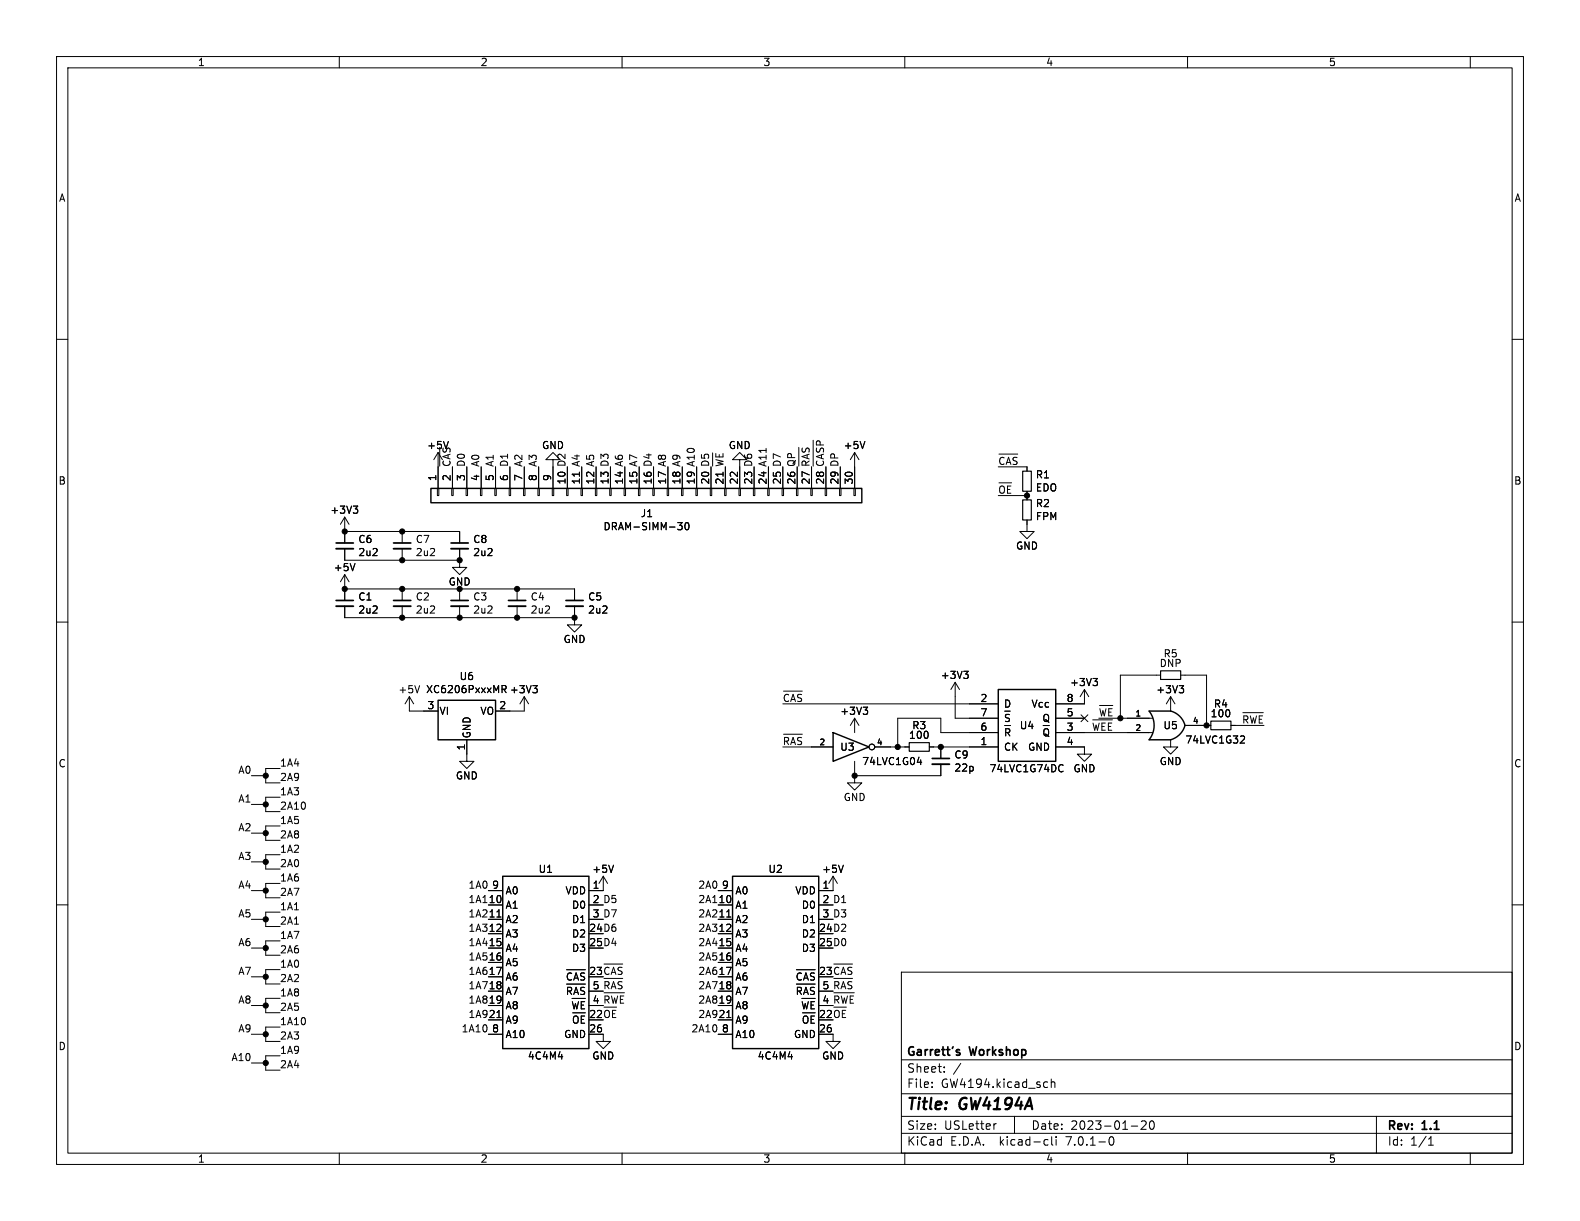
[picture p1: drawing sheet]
<svg xmlns="http://www.w3.org/2000/svg" width="279mm" height="216mm" viewBox="0 0 279 216" stroke-linecap="round" stroke-linejoin="round" font-family="sans-serif">
<g fill="none" stroke="#000" stroke-width=".18">
<path d="M10 10h259.4v195.9h-259.4zM12 12h255.4v191.9h-255.4zM60 10v2M110 10v2M160 10v2M210 10v2M260 10v2M10 60h2M267.4 60h2M77.8 79.1v3.3M141.3 79.1v3.3M143.8 77.8v4.6"/>
<path d="M152.9 78.1l-.4 1.2M61 94h20.3v2M61 91.4v4.6M61 97v2.1h20.3M61 91.4l-.8 1.3M61 91.4l.7 1.3M62.5 89.5h.8l-.5 .5M62.8 99.6l-.4 1.3M63 90l.3 .2v.3l-.3 .3M71.1 94v2M71.1 97v2.1M77.3 86.4h.3v1.2h-.3z"/>
<path d="M77.5 80l-.8 1.3M77.5 80v6.4M77.5 80l.7 1.3M79.9 86.4h.2v1.2h-.2zM80 82.6v3.8M81.3 99.1v1.2h1.2l-1.2 1.3-1.3-1.3h1.3M81.3 97v2.1M82.4 86.4h.3v1.2h-.3zM82.5 82.6v3.8M85 86.4h.2v1.2h-.2zM85.1 82.6v3.8M87.5 86.4h.3v1.2h-.3z"/>
<path d="M87.6 82.6v3.8M90 86.4h.3v1.2h-.3zM90.2 82.6v3.8M92.6 86.4h.2v1.2h-.2zM92.7 82.6v3.8M95.1 86.4h.3v1.2h-.3zM95.2 82.6v3.8M97.7 86.4h.2v1.2h-.2zM97.8 81.3h1.3l-1.3-1.3-1.3 1.3h1.3v5.1M100.2 86.4h.3v1.2h-.3zM100.3 82.6v3.8M102.7 86.4h.3v1.2h-.3z"/>
<path d="M102.9 82.6v3.8M105.3 86.4h.2v1.2h-.2zM105.4 82.6v3.8M107.8 86.4h.3v1.2h-.3zM107.9 82.6v3.8M110.4 86.4h.2v1.2h-.2zM110.5 82.6v3.8M112.9 86.4h.3v1.2h-.3zM113 82.6v3.8M115.4 86.4h.3v1.2h-.3zM115.6 82.6v3.8M118 86.4h.2v1.2h-.2z"/>
<path d="M118.1 82.6v3.8M119.8 92.4h.8l-.4 .5 .4 .1v.4l-.2 .3h-.4M120.5 86.4h.3v1.2h-.3zM120.6 82.6v3.8M121.2 92.5l.2-.1a.68 .68 0 0 1 .5 .6 .68 .68 0 0 1-.5 .7l-.2-.1-.1-.4zM123.1 86.4h.2v1.2h-.2zM123.2 82.6v3.8M125.6 86.4h.3v1.2h-.3zM125.7 82.6v3.8M128.1 86.4h.3v1.2h-.3zM128.3 82.6v3.8M130.7 86.4h.2v1.2h-.2z"/>
<path d="M130.8 81.3h1.3l-1.3-1.3-1.3 1.3h1.3v5.1M133.2 86.4h.3v1.2h-.3zM133.3 82.6v3.8M135.8 86.4h.2v1.2h-.2zM135.9 82.6v3.8M138.3 86.4h.3v1.2h-.3zM138.4 82.6v3.8M140.8 86.4h.3v1.2h-.3zM141 82.6v3.8M143.4 86.4h.2v1.2h-.2zM143.5 82.6v3.8M145.9 86.4h.3v1.2h-.3z"/>
<path d="M146 82.6v3.8M148.5 86.4h.2v1.2h-.2zM148.6 82.6v3.8M151 86.4h.3v1.2h-.3zM151.1 80v6.4M151.1 80l-.7 1.3M151.1 80l.8 1.3M176.5 82.6h5.1v.7M176.5 87.6h5.1v.8M176.7 85.4h2.2M176.7 80.3h3.3M181.6 91.9v2.1h1.3l-1.3 1.3-1.3-1.3h1.3"/>
<path d="M10 110h2M61 104.1h40.6v2.1M61 101.6v4.6M61 107.2v2h40.6M61 101.6l-.8 1.3M61 101.6l.7 1.3M71.1 104.1v2.1M71.1 107.2v2M81.3 104.1v2.1M81.3 107.2v2M91.4 104.1v2.1M91.4 107.2v2"/>
<path d="M101.6 109.2v1.3h1.3l-1.3 1.3-1.3-1.3h1.3M101.6 107.2v2M170.4 118.7h.8l-.4 .5M171 119.2l.2 .2v.3l-.2 .3M193.3 120h.8l-.5 .5M205.2 119.4h-7.1v7.6h-3.8M208.8 119.4h4.6v8.9M267.4 110h2M44.4 137.2h2.6M49.5 135.9h-2.5v2.5h2.5M72.4 123.2v2.5h5.1M72.4 123.2l-.8 1.3"/>
<path d="M72.4 123.2l.8 1.3M74.2 121.2l-.4 1.3M82.5 130.8v3.8h1.3l-1.3 1.3-1.2-1.3h1.2M88.8 121.2h.5l.2 .3-.1 .3-.6 .1M89.1 121.9l.4 .6M92.7 123.2v2.5h-5.1M92.7 123.2l-.8 1.3M92.7 123.2l.8 1.3M94.2 121.2h.8l-.4 .5M94.8 121.7l.2 .3v.3l-.2 .2M138.4 132.1h8.9M138.4 124.5h38.1"/>
<path d="M138.6 129.8h3.3M138.6 122.2h3.3M151.1 137.2v1.2h1.3l-1.3 1.3-1.2-1.3h1.2M151.1 127v2.5M151.1 134.6v2.6M151.1 127l-.7 1.3M151.1 127l.8 1.3M152.6 125h.8l-.4 .5M153.2 125.5l.2 .3v.3l-.2 .2M154.7 132.1h6.1M162.2 134.8h.8M162.8 134.4v.8"/>
<path d="M164.3 132.1h12.2M166.4 132.1v2M166.4 135.1v2.1h-15.3M168.9 120.7v6.3h7.6M168.9 120.7l-.8 1.2M168.9 120.7l.8 1.2M176.5 129.5h-10.1v-2.5h-7.7v5.1M177.8 128.9v1.2M178.5 126.4l-.5-.1-.2 .3M184.6 129.3a.42 .42 0 0 1 .4-.5 .42 .42 0 0 1 .4 .5M186.7 132.1h5.1v1.3h1.2l-1.2 1.2-1.3-1.2h1.3M186.7 129.5h17.1"/>
<path d="M186.7 127h5.1M187.7 135.2l.3 .1M188 136.4l-.3 .1M191.2 126.4l1.2 1.2M191.8 121.9v2.6h-5.1M191.8 121.9l-.8 1.3M191.8 121.9l.7 1.3M192.4 126.4l-1.2 1.2M193.2 127.3h3.5M193.8 120.5l.3 .2v.3l-.3 .2M194.4 124.7h2.4M199.4 127h4.4"/>
<path d="M207 130.8v1.3h1.3l-1.3 1.3-1.3-1.3h1.3M207 123.2l-.8 1.3M207 123.2v2.5M207 123.2l.8 1.3M208.5 121.2h.8l-.4 .5M209.1 121.7l.2 .3v.3l-.2 .2M209.5 128.3h4.6M217.7 128.3h5.8M219.5 130.1l.5 .1 .1 .3-.8 .9h.8M219.8 126h3.6M10 160h2M44.4 157.5h2.6"/>
<path d="M44.4 142.2h2.6M44.4 152.4h2.6M44.4 147.3h2.6M49.5 141h-2.5v2.5h2.5M49.5 146.1h-2.5v2.5h2.5M49.5 151.1h-2.5v2.6h2.5M49.5 156.2h-2.5v2.6h2.5M86.4 157.5h2.5M106.7 154.9v2.6h-2.6M106.7 154.9l-.8 1.3M106.7 154.9l.7 1.3M108.5 153l-.4 1.3"/>
<path d="M127 157.5h2.5M147.3 154.9v2.6h-2.5M147.3 154.9l-.7 1.3M147.3 154.9l.8 1.3M149.1 153l-.4 1.3M267.4 160h2M44.4 162.6h2.6M44.4 167.6h2.6M44.4 172.7h2.6M44.4 177.8h2.6M49.5 171.5h-2.5v2.5h2.5M49.5 161.3h-2.5v2.5h2.5"/>
<path d="M49.5 166.4h-2.5v2.5h2.5M49.5 176.5h-2.5v2.6h2.5M86.4 160h2.5M86.4 162.6h2.5M86.4 165.1h2.5M86.4 167.6h2.5M86.4 170.2h2.5M86.4 172.7h2.5M86.4 175.3h2.5M86.4 177.8h2.5M87.9 162.2h.7M87.9 179.9h.7"/>
<path d="M100.2 171.5h3.3M100.2 174h3.3M100.4 174.6v1.2M101.1 172.2l-.4-.2-.3 .3M101.2 177.1l.3 1.3M101.5 173.3l.4-1.3 .4 1.3M101.5 175.8l.4-1.2 .4 1.2M102.3 177.1l-.3 1.3M102.8 177.1v1.3M102.8 179.7v1.2M103.4 172.1l-.5-.1-.2 .3M104.1 160h2.6"/>
<path d="M104.1 162.6h2.6M104.1 175.3h2.6M104.1 177.8h2.6M106.8 175.5h3.6M106.8 173h3.3M106.8 170.5h3.3M127 160h2.5M127 162.6h2.5M127 165.1h2.5M127 167.6h2.5M127 170.2h2.5M127 172.7h2.5"/>
<path d="M127 175.3h2.5M127 177.8h2.5M128.5 162.2h.7M128.5 179.9h.7M140.8 171.5h3.3M140.8 174h3.3M141 174.6v1.2M141.7 172.2l-.3-.2-.4 .3M141.9 177.1l.3 1.3M142.1 173.3l.4-1.3 .4 1.3M142.1 175.8l.4-1.2 .4 1.2M142.9 177.1l-.3 1.3"/>
<path d="M143.4 177.1v1.3M143.4 179.7v1.2M144 172.1l-.5-.1-.2 .3M144.8 160h2.5M144.8 162.6h2.5M144.8 175.3h2.5M144.8 177.8h2.5M147.4 175.5h3.7M147.4 173h3.4M147.4 170.5h3.4M159.4 171.9h108v32h-108zM44.4 182.9h2.6"/>
<path d="M44.4 188h2.6M49.5 181.6h-2.5v2.6h2.5M49.5 186.7h-2.5v2.5h2.5M86.4 180.3h2.5M86.4 182.9h2.5M104.1 182.9h2.6v1.3h1.2l-1.2 1.2-1.3-1.2h1.3M127 180.3h2.5M127 182.9h2.5M144.8 182.9h2.5v1.3h1.3l-1.3 1.2-1.3-1.2h1.3M159.4 197.4h108M159.4 193.4h108M159.4 187.4h108"/>
<path d="M164.8 192.2v.1M164.8 191.4v.1M167 189.5v.1M167 188.7v.1M176.2 198.7l-.3 .1M179.4 197.4v3M185.1 191.3l.2 .1M185.3 192.2l-.2 .1M185.9 190.8v1.5M185.9 191.4l.2-.1 .4 .1v.9M200 199.1h1.2M201.8 198.3l.6-.1 .2 .1 .1 .3-.9 1.1h.9"/>
<path d="M203.4 198.3l.2-.1a.81 .81 0 0 1 .6 .6 .81 .81 0 0 1-.3 .8l-.1 .1a.81 .81 0 0 1-.4-1.4zM243.4 197.4v6.5M60 203.9v2M110 203.9v2M159.4 200.4h108M160 203.9v2M184.9 201.5l.4 .1M185.3 202.4l-.4 .1M186 201v1.3l.2 .2M186.8 201v.1M186.8 201.5v1M196.3 201.1l.2-.1a.81 .81 0 0 1 .6 .6 .81 .81 0 0 1-.3 .8l-.2 .1a.81 .81 0 0 1-.6-.6 .81 .81 0 0 1 .3-.8z"/>
<path d="M210 203.9v2M252.6 202.5h.9M252.6 201.4l.4-.4v1.5M260 203.9v2"/>
<circle cx="154.2" cy="132.1" r=".51"/>
</g>
<path d="M59.4 96h3.1M69.6 96h3M79.8 96h3M59.4 106.2h3.1M69.6 106.2h3M79.8 106.2h3M89.9 106.2h3.1M100.1 106.2h3M164.8 134.1h3.1M169.5 186.1l.3 .2-.3 .3M169.5 185.6l.2 .1" fill="none" stroke="#000" stroke-width=".3"/>
<path d="M76.2 86.4h76.2v2.5h-76.2zM77.5 123.8h10.1v7h-10.1zM147.3 129.5l6.4 2.6-6.4 2.5zM176.5 121.9h10.2v12.7h-10.2zM203.2 125.7h3.8a3.6 3.6 0 0 1 2.5 2.6 3.7 3.7 0 0 1-2.5 2.5h-3.8a4.1 4.1 0 0 0 0-5.1zM88.9 154.9h15.2v30.5h-15.2zM129.5 154.9h15.3v30.5h-15.3z" fill="none" stroke="#000" stroke-width=".25"/>
<path d="M180.8 83.3h1.6v3.6h-1.6zM180.8 88.4h1.6v3.5h-1.6zM205.2 118.6h3.6v1.5h-3.6zM160.8 131.3h3.5v1.5h-3.5zM214.1 127.5h3.6v1.5h-3.6z" fill="none" stroke="#000" stroke-width=".2"/>
<path d="M59.4 97h3.1M69.6 97h3M79.8 97h3M59.4 107.2h3.1M69.6 107.2h3M79.8 107.2h3M89.9 107.2h3.1M100.1 107.2h3M164.8 135.1h3.1" fill="none" stroke="#000" stroke-width=".33"/>
<g fill="#000" stroke="#000" stroke-width=".18">
<circle cx="61" cy="94" r=".46"/>
<circle cx="71.1" cy="94" r=".46"/>
<circle cx="71.1" cy="99.1" r=".46"/>
<circle cx="81.3" cy="99.1" r=".46"/>
<circle cx="181.6" cy="87.6" r=".46"/>
<circle cx="61" cy="104.1" r=".46"/>
<circle cx="71.1" cy="109.2" r=".46"/>
<circle cx="71.1" cy="104.1" r=".46"/>
<circle cx="81.3" cy="104.1" r=".46"/>
<circle cx="81.3" cy="109.2" r=".46"/>
<circle cx="91.4" cy="104.1" r=".46"/>
<circle cx="91.4" cy="109.2" r=".46"/>
<circle cx="101.6" cy="109.2" r=".46"/>
<circle cx="47" cy="137.2" r=".46"/>
<circle cx="151.1" cy="137.2" r=".46"/>
<circle cx="158.7" cy="132.1" r=".46"/>
<circle cx="166.4" cy="132.1" r=".46"/>
<circle cx="213.4" cy="128.3" r=".46"/>
<circle cx="47" cy="147.3" r=".46"/>
<circle cx="47" cy="157.5" r=".46"/>
<circle cx="47" cy="142.2" r=".46"/>
<circle cx="47" cy="152.4" r=".46"/>
<circle cx="47" cy="177.8" r=".46"/>
<circle cx="47" cy="172.7" r=".46"/>
<circle cx="47" cy="162.6" r=".46"/>
<circle cx="47" cy="167.6" r=".46"/>
<circle cx="47" cy="182.9" r=".46"/>
<circle cx="47" cy="188" r=".46"/>
</g>
<g font-size="2.8">
<text x="160.4" y="196.7">Title:</text>
<text x="169.8" y="196.7">GW4194A</text>
</g>
<g font-size="2.1">
<text x="160.4" y="189.8">Sheet:</text>
<text x="160.4" y="187">Garrett's</text>
<text x="168.6" y="189.8">/</text>
<text x="171.6" y="187">Workshop</text>
<text x="160.4" y="192.5">File:</text>
<text x="166.4" y="192.5">GW4194.kicad_sch</text>
<text x="160.4" y="202.7">KiCad</text>
<text x="160.4" y="199.9">Size:</text>
<text x="167" y="199.9">USLetter</text>
<text x="168.1" y="202.7">E.D.A.</text>
<text x="176.8" y="202.7">kicad-cli</text>
<text x="182.4" y="199.9">Date:</text>
<text x="188.6" y="202.7">7.0.1-0</text>
<text x="189.3" y="199.9">2023-01-20</text>
<text x="245.4" y="200.1">Rev:</text>
<text x="245.4" y="202.7">Id:</text>
<text x="249.4" y="202.7">1/1</text>
<text x="251.6" y="200.1">1.1</text>
</g>
<g font-size="1.8">
<text x="35" y="11.8">1</text>
<text x="85" y="11.8">2</text>
<text x="135" y="11.8">3</text>
<text x="185" y="11.8">4</text>
<text x="235" y="11.8">5</text>
<text x="10.4" y="35.8">A</text>
<text x="267.8" y="35.8">A</text>
<text x="75.5" y="79.6">+5V</text>
<text x="79.7" y="82.5" transform="rotate(-90 79.7 82.5)">~{CAS}</text>
<text x="82.3" y="82.5" transform="rotate(-90 82.3 82.5)">D0</text>
<text x="84.8" y="82.5" transform="rotate(-90 84.8 82.5)">A0</text>
<text x="87.4" y="82.5" transform="rotate(-90 87.4 82.5)">A1</text>
<text x="89.9" y="82.5" transform="rotate(-90 89.9 82.5)">D1</text>
<text x="92.4" y="82.5" transform="rotate(-90 92.4 82.5)">A2</text>
<text x="95" y="82.5" transform="rotate(-90 95 82.5)">A3</text>
<text x="95.8" y="79.6">GND</text>
<text x="128.8" y="79.6">GND</text>
<text x="149.1" y="79.6">+5V</text>
<text x="176.5" y="82.3">~{CAS}</text>
<text x="10.3" y="85.8">B</text>
<text x="77.2" y="85.1" transform="rotate(-90 77.2 85.1)">1</text>
<text x="79.8" y="85.1" transform="rotate(-90 79.8 85.1)">2</text>
<text x="82.3" y="85.1" transform="rotate(-90 82.3 85.1)">3</text>
<text x="84.8" y="85.1" transform="rotate(-90 84.8 85.1)">4</text>
<text x="87.4" y="85.1" transform="rotate(-90 87.4 85.1)">5</text>
<text x="89.9" y="85.1" transform="rotate(-90 89.9 85.1)">6</text>
<text x="92.5" y="85.1" transform="rotate(-90 92.5 85.1)">7</text>
<text x="95" y="85.1" transform="rotate(-90 95 85.1)">8</text>
<text x="97.5" y="85.1" transform="rotate(-90 97.5 85.1)">9</text>
<text x="100.1" y="85.7" transform="rotate(-90 100.1 85.7)">10 D2</text>
<text x="100.1" y="85.7" transform="rotate(-90 100.1 85.7)">10</text>
<text x="102.6" y="85.7" transform="rotate(-90 102.6 85.7)">11 A4</text>
<text x="102.6" y="85.7" transform="rotate(-90 102.6 85.7)">11</text>
<text x="105.2" y="85.7" transform="rotate(-90 105.2 85.7)">12 A5</text>
<text x="105.2" y="85.7" transform="rotate(-90 105.2 85.7)">12</text>
<text x="107.7" y="85.7" transform="rotate(-90 107.7 85.7)">13 D3</text>
<text x="107.7" y="85.7" transform="rotate(-90 107.7 85.7)">13</text>
<text x="110.2" y="85.7" transform="rotate(-90 110.2 85.7)">14 A6</text>
<text x="110.2" y="85.7" transform="rotate(-90 110.2 85.7)">14</text>
<text x="112.8" y="85.7" transform="rotate(-90 112.8 85.7)">15 A7</text>
<text x="112.8" y="85.7" transform="rotate(-90 112.8 85.7)">15</text>
<text x="115.3" y="85.7" transform="rotate(-90 115.3 85.7)">16 D4</text>
<text x="115.3" y="85.7" transform="rotate(-90 115.3 85.7)">16</text>
<text x="117.9" y="85.7" transform="rotate(-90 117.9 85.7)">17 A8</text>
<text x="117.9" y="85.7" transform="rotate(-90 117.9 85.7)">17</text>
<text x="120.4" y="85.7" transform="rotate(-90 120.4 85.7)">18 A9</text>
<text x="120.4" y="85.7" transform="rotate(-90 120.4 85.7)">18</text>
<text x="122.9" y="85.7" transform="rotate(-90 122.9 85.7)">19 A10</text>
<text x="122.9" y="85.7" transform="rotate(-90 122.9 85.7)">19</text>
<text x="125.5" y="85.7" transform="rotate(-90 125.5 85.7)">20 D5</text>
<text x="125.5" y="85.7" transform="rotate(-90 125.5 85.7)">20</text>
<text x="128" y="85.7" transform="rotate(-90 128 85.7)">21 ~{WE}</text>
<text x="128" y="85.7" transform="rotate(-90 128 85.7)">21</text>
<text x="130.6" y="85.7" transform="rotate(-90 130.6 85.7)">22</text>
<text x="133.1" y="85.7" transform="rotate(-90 133.1 85.7)">23 D6</text>
<text x="133.1" y="85.7" transform="rotate(-90 133.1 85.7)">23</text>
<text x="135.6" y="85.7" transform="rotate(-90 135.6 85.7)">24 A11</text>
<text x="135.6" y="85.7" transform="rotate(-90 135.6 85.7)">24</text>
<text x="138.2" y="85.7" transform="rotate(-90 138.2 85.7)">25 D7</text>
<text x="138.2" y="85.7" transform="rotate(-90 138.2 85.7)">25</text>
<text x="140.7" y="85.7" transform="rotate(-90 140.7 85.7)">26 QP</text>
<text x="140.7" y="85.7" transform="rotate(-90 140.7 85.7)">26</text>
<text x="143.3" y="85.7" transform="rotate(-90 143.3 85.7)">27 ~{RAS}</text>
<text x="143.3" y="85.7" transform="rotate(-90 143.3 85.7)">27</text>
<text x="145.8" y="85.7" transform="rotate(-90 145.8 85.7)">28 ~{CASP}</text>
<text x="145.8" y="85.7" transform="rotate(-90 145.8 85.7)">28</text>
<text x="148.3" y="85.7" transform="rotate(-90 148.3 85.7)">29 DP</text>
<text x="148.3" y="85.7" transform="rotate(-90 148.3 85.7)">29</text>
<text x="150.9" y="85.7" transform="rotate(-90 150.9 85.7)">30</text>
<text x="176.5" y="87.4">~{OE}</text>
<text x="183.1" y="84.7">R1</text>
<text x="183.1" y="87.1">EDO</text>
<text x="183.1" y="89.8">R2</text>
<text x="267.7" y="85.8">B</text>
<text x="58.4" y="91">+3V3</text>
<text x="106.7" y="93.9">DRAM-SIMM-30</text>
<text x="113.2" y="91.6">J1</text>
<text x="183.1" y="92.1">FPM</text>
<text x="59" y="101.2">+5V</text>
<text x="63.3" y="96.2">C6</text>
<text x="63.3" y="98.5">2u2</text>
<text x="73.5" y="96.2">C7</text>
<text x="73.5" y="98.5">2u2</text>
<text x="83.6" y="96.2">C8</text>
<text x="83.6" y="98.5">2u2</text>
<text x="179.6" y="97.3">GND</text>
<text x="63.3" y="106.3">C1</text>
<text x="73.5" y="106.3">C2</text>
<text x="79.3" y="103.7">GND</text>
<text x="83.6" y="106.3">C3</text>
<text x="93.8" y="106.3">C4</text>
<text x="103.9" y="106.3">C5</text>
<text x="63.3" y="108.6">2u2</text>
<text x="73.5" y="108.6">2u2</text>
<text x="83.6" y="108.6">2u2</text>
<text x="93.8" y="108.6">2u2</text>
<text x="99.6" y="113.9">GND</text>
<text x="103.9" y="108.6">2u2</text>
<text x="205" y="118.1">DNP</text>
<text x="205.7" y="116.4">R5</text>
<text x="70.4" y="122.7">+5V</text>
<text x="75.3" y="122.7">XC6206PxxxMR</text>
<text x="75.5" y="125.5">3</text>
<text x="81.2" y="120.4">U6</text>
<text x="88.2" y="125.5">2</text>
<text x="90.1" y="122.7">+3V3</text>
<text x="138.4" y="124.2">~{CAS}</text>
<text x="166.3" y="120.2">+3V3</text>
<text x="173.3" y="124.2">2</text>
<text x="177.5" y="125.3">D</text>
<text x="182.3" y="125.3">Vcc</text>
<text x="188.6" y="124.2">8</text>
<text x="189.2" y="121.5">+3V3</text>
<text x="204.4" y="122.7">+3V3</text>
<text x="214.6" y="125.3">R4</text>
<text x="77.7" y="126.6">VI</text>
<text x="83.4" y="130.6" transform="rotate(-90 83.4 130.6)">GND</text>
<text x="84.8" y="126.6">VO</text>
<text x="138.4" y="131.8">~{RAS}</text>
<text x="148.5" y="126.6">+3V3</text>
<text x="160.7" y="130.8">100</text>
<text x="161.3" y="129.1">R3</text>
<text x="173.3" y="131.8">1</text>
<text x="173.3" y="129.3">6</text>
<text x="173.3" y="126.7">7</text>
<text x="177.5" y="131">~{R}</text>
<text x="177.5" y="128.4">~{S}</text>
<text x="180.3" y="129.1">U4</text>
<text x="184.2" y="131">~{Q}</text>
<text x="184.2" y="127.8">Q</text>
<text x="188.6" y="129.3">3</text>
<text x="188.6" y="131.8">4</text>
<text x="188.6" y="126.7">5</text>
<text x="193" y="129.3">~{WEE}</text>
<text x="194.3" y="126.7">~{WE}</text>
<text x="205.7" y="129.1">U5</text>
<text x="209.6" y="131.6">74LVC1G32</text>
<text x="214" y="127">100</text>
<text x="219.5" y="128">~{RWE}</text>
<text x="10.3" y="135.8">C</text>
<text x="42" y="136.9">A0</text>
<text x="49.5" y="135.6">1A4</text>
<text x="80.6" y="138">GND</text>
<text x="82.3" y="132.7" transform="rotate(-90 82.3 132.7)">1</text>
<text x="148.5" y="132.9">U3</text>
<text x="152.4" y="135.4">74LVC1G04</text>
<text x="168.7" y="134.3">C9</text>
<text x="168.7" y="136.6">22p</text>
<text x="174.9" y="136.7">74LVC1G74DC</text>
<text x="177.5" y="132.9">CK</text>
<text x="181.7" y="132.9">GND</text>
<text x="189.8" y="136.7">GND</text>
<text x="205" y="135.4">GND</text>
<text x="267.7" y="135.8">C</text>
<text x="42" y="142">A1</text>
<text x="49.5" y="140.7">1A3</text>
<text x="49.5" y="143.2">2A10</text>
<text x="49.5" y="138.2">2A9</text>
<text x="149.1" y="141.8">GND</text>
<text x="42" y="147.1">A2</text>
<text x="49.5" y="148.3">2A8</text>
<text x="49.5" y="145.8">1A5</text>
<text x="42" y="152.1">A3</text>
<text x="49.5" y="150.9">1A2</text>
<text x="49.5" y="153.4">2A0</text>
<text x="49.5" y="155.9">1A6</text>
<text x="95.2" y="154.5">U1</text>
<text x="104.7" y="154.5">+5V</text>
<text x="135.8" y="154.5">U2</text>
<text x="145.3" y="154.5">+5V</text>
<text x="42" y="157.2">A4</text>
<text x="49.5" y="158.5">2A7</text>
<text x="49.5" y="161">1A1</text>
<text x="82.7" y="159.8">1A1</text>
<text x="82.7" y="157.2">1A0</text>
<text x="86.4" y="159.8">10</text>
<text x="87" y="157.2">9</text>
<text x="89.4" y="160.8">A1</text>
<text x="89.4" y="158.3">A0</text>
<text x="99.9" y="158.3">VDD</text>
<text x="101" y="160.8">D0</text>
<text x="104.7" y="157.2">1</text>
<text x="104.7" y="159.8">2 D5</text>
<text x="104.7" y="159.8">2</text>
<text x="123.4" y="159.8">2A1</text>
<text x="123.4" y="157.2">2A0</text>
<text x="127" y="159.8">10</text>
<text x="127.6" y="157.2">9</text>
<text x="130" y="160.8">A1</text>
<text x="130" y="158.3">A0</text>
<text x="140.5" y="158.3">VDD</text>
<text x="141.7" y="160.8">D0</text>
<text x="145.4" y="157.2">1</text>
<text x="145.4" y="159.8">2 D1</text>
<text x="145.4" y="159.8">2</text>
<text x="42" y="167.4">A6</text>
<text x="42" y="162.3">A5</text>
<text x="49.5" y="166.1">1A7</text>
<text x="49.5" y="163.6">2A1</text>
<text x="82.7" y="164.8">1A3</text>
<text x="82.7" y="162.3">1A2</text>
<text x="82.7" y="167.4">1A4</text>
<text x="86.4" y="162.3">11</text>
<text x="86.4" y="164.8">12</text>
<text x="86.4" y="167.4">15</text>
<text x="89.4" y="163.4">A2</text>
<text x="89.4" y="165.9">A3</text>
<text x="101" y="165.9">D2</text>
<text x="101" y="163.4">D1</text>
<text x="104.1" y="164.8">24 D6</text>
<text x="104.1" y="167.4">25 D4</text>
<text x="104.1" y="164.8">24</text>
<text x="104.1" y="167.4">25</text>
<text x="104.7" y="162.3">3 D7</text>
<text x="104.7" y="162.3">3</text>
<text x="123.4" y="164.8">2A3</text>
<text x="123.4" y="162.3">2A2</text>
<text x="123.4" y="167.4">2A4</text>
<text x="127" y="162.3">11</text>
<text x="127" y="164.8">12</text>
<text x="127" y="167.4">15</text>
<text x="130" y="163.4">A2</text>
<text x="130" y="165.9">A3</text>
<text x="141.7" y="165.9">D2</text>
<text x="141.7" y="163.4">D1</text>
<text x="144.8" y="164.8">24 D2</text>
<text x="144.8" y="167.4">25 D0</text>
<text x="144.8" y="164.8">24</text>
<text x="144.8" y="167.4">25</text>
<text x="145.4" y="162.3">3 D3</text>
<text x="145.4" y="162.3">3</text>
<text x="42" y="172.5">A7</text>
<text x="49.5" y="171.2">1A0</text>
<text x="49.5" y="173.7">2A2</text>
<text x="49.5" y="168.6">2A6</text>
<text x="82.7" y="169.9">1A5</text>
<text x="82.7" y="172.5">1A6</text>
<text x="86.4" y="169.9">16</text>
<text x="86.4" y="172.5">17</text>
<text x="89.4" y="168.5">A4</text>
<text x="89.4" y="171">A5</text>
<text x="89.4" y="173.5">A6</text>
<text x="101" y="168.5">D3</text>
<text x="104.1" y="172.5">23 ~{CAS}</text>
<text x="104.1" y="172.5">23</text>
<text x="123.4" y="172.5">2A6</text>
<text x="123.4" y="169.9">2A5</text>
<text x="127" y="169.9">16</text>
<text x="127" y="172.5">17</text>
<text x="130" y="168.5">A4</text>
<text x="130" y="171">A5</text>
<text x="130" y="173.5">A6</text>
<text x="141.7" y="168.5">D3</text>
<text x="144.8" y="172.5">23 ~{CAS}</text>
<text x="144.8" y="172.5">23</text>
<text x="42" y="177.5">A8</text>
<text x="49.5" y="178.8">2A5</text>
<text x="49.5" y="176.3">1A8</text>
<text x="82.7" y="175">1A7</text>
<text x="82.7" y="177.5">1A8</text>
<text x="86.4" y="175">18</text>
<text x="86.4" y="177.5">19</text>
<text x="89.4" y="176.1">A7</text>
<text x="89.4" y="178.6">A8</text>
<text x="99.9" y="174.2">~{CAS}</text>
<text x="99.9" y="176.7">~{RAS}</text>
<text x="100.9" y="179.2">~{WE}</text>
<text x="104.7" y="177.5">4 ~{RWE}</text>
<text x="104.7" y="175">5 ~{RAS}</text>
<text x="104.7" y="177.5">4</text>
<text x="104.7" y="175">5</text>
<text x="123.4" y="177.5">2A8</text>
<text x="123.4" y="175">2A7</text>
<text x="127" y="175">18</text>
<text x="127" y="177.5">19</text>
<text x="130" y="176.1">A7</text>
<text x="130" y="178.6">A8</text>
<text x="140.6" y="174.2">~{CAS}</text>
<text x="140.6" y="176.7">~{RAS}</text>
<text x="141.5" y="179.2">~{WE}</text>
<text x="145.4" y="177.5">4 ~{RWE}</text>
<text x="145.4" y="175">5 ~{RAS}</text>
<text x="145.4" y="177.5">4</text>
<text x="145.4" y="175">5</text>
<text x="10.3" y="185.8">D</text>
<text x="42" y="182.6">A9</text>
<text x="49.5" y="183.9">2A3</text>
<text x="49.5" y="181.3">1A10</text>
<text x="81.5" y="182.6">1A10</text>
<text x="82.7" y="180.1">1A9</text>
<text x="86.4" y="180.1">21</text>
<text x="87" y="182.6">8</text>
<text x="89.4" y="181.2">A9</text>
<text x="89.4" y="183.7">A10</text>
<text x="99.6" y="183.7">GND</text>
<text x="101" y="181.8">~{OE}</text>
<text x="104.1" y="180.1">22 ~{OE}</text>
<text x="104.1" y="182.6">26</text>
<text x="104.1" y="180.1">22</text>
<text x="122.2" y="182.6">2A10</text>
<text x="123.4" y="180.1">2A9</text>
<text x="127" y="180.1">21</text>
<text x="127.6" y="182.6">8</text>
<text x="130" y="181.2">A9</text>
<text x="130" y="183.7">A10</text>
<text x="140.3" y="183.7">GND</text>
<text x="141.7" y="181.8">~{OE}</text>
<text x="144.8" y="180.1">22 ~{OE}</text>
<text x="144.8" y="182.6">26</text>
<text x="144.8" y="180.1">22</text>
<text x="267.7" y="185.8">D</text>
<text x="40.8" y="187.7">A10</text>
<text x="49.5" y="189">2A4</text>
<text x="49.5" y="186.4">1A9</text>
<text x="93.3" y="187.5">4C4M4</text>
<text x="104.7" y="187.5">GND</text>
<text x="133.9" y="187.5">4C4M4</text>
<text x="145.3" y="187.5">GND</text>
<text x="35" y="205.7">1</text>
<text x="85" y="205.7">2</text>
<text x="135" y="205.7">3</text>
<text x="185" y="205.7">4</text>
<text x="235" y="205.7">5</text>
</g>
<g font-size="1.4">
<text x="144.8" y="131.8">2</text>
<text x="155" y="131.8">4</text>
<text x="200.7" y="126.7">1</text>
<text x="200.7" y="129.3">2</text>
<text x="210.9" y="128">4</text>
</g>
</svg>
